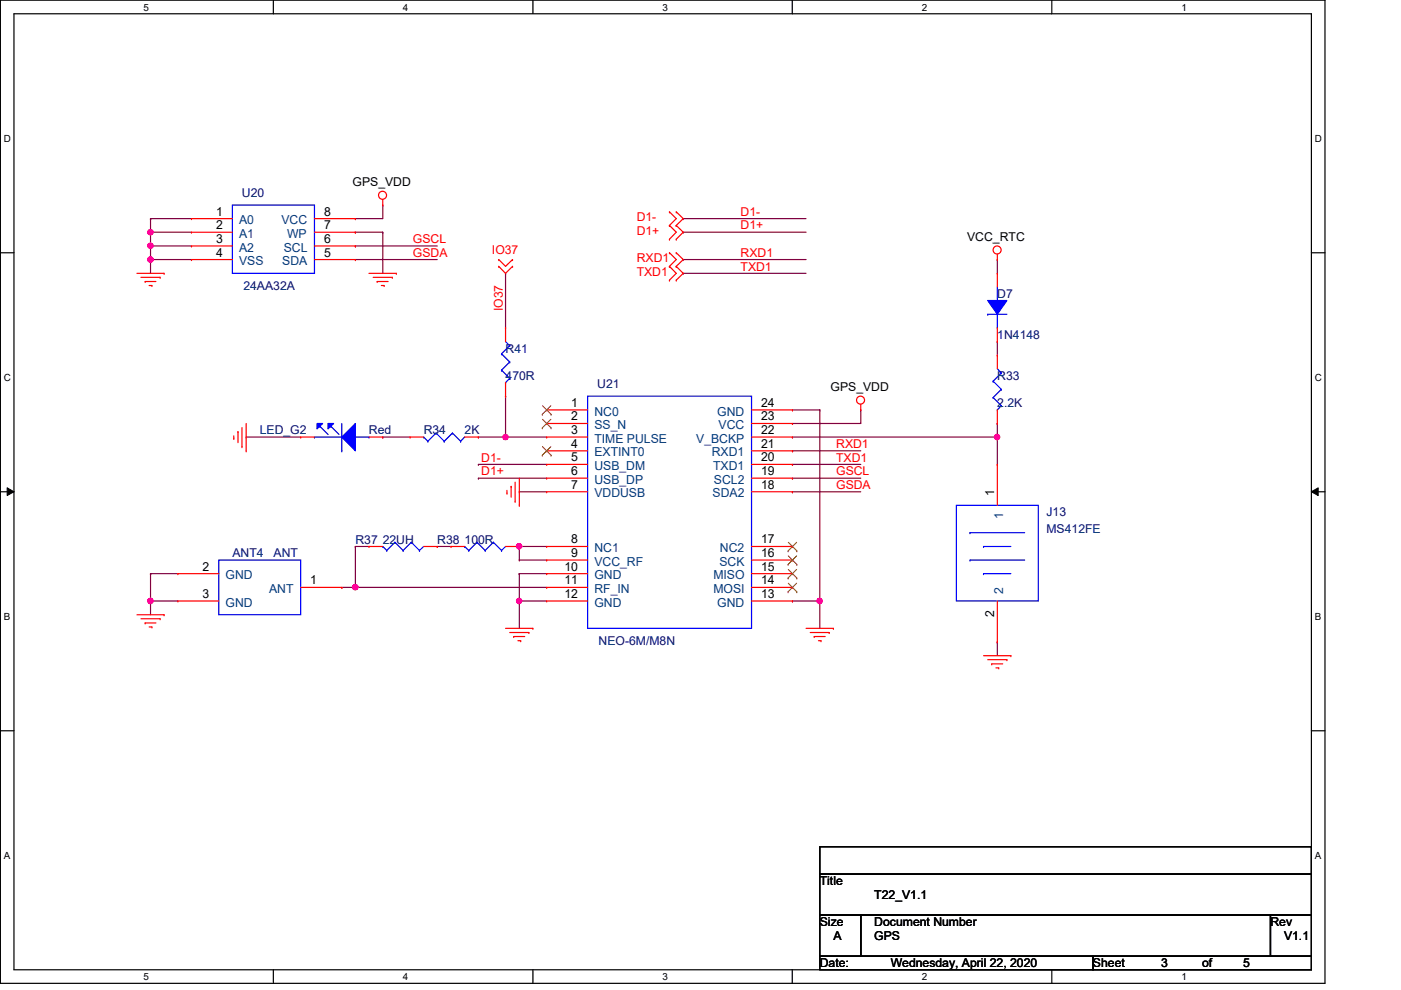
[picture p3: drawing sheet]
<svg xmlns="http://www.w3.org/2000/svg" width="297mm" height="210mm" viewBox="0 0 297 210" stroke-linecap="round" stroke-linejoin="round" font-family="sans-serif">
<path d="M.1 0h280.8v208.5h-280.8zM3 2.9h275v202.7h-275z" fill="none" stroke="#000" stroke-width=".25"/>
<g fill="#fff">
<path d="M30.4 .3h1.2v2.4h-1.2z"/>
<path d="M30.4 205.9h1.2v2.3h-1.2z"/>
</g>
<path d="M58 0v2.9M58 205.6v2.9" fill="none" stroke="#000" stroke-width=".25"/>
<g fill="#fff">
<path d="M85.4 .3h1.2v2.4h-1.2z"/>
<path d="M85.4 205.9h1.2v2.3h-1.2z"/>
</g>
<path d="M113 0v2.9M113 205.6v2.9" fill="none" stroke="#000" stroke-width=".25"/>
<g fill="#fff">
<path d="M140.5 .3h1.1v2.4h-1.1z"/>
<path d="M140.5 205.9h1.1v2.3h-1.1z"/>
</g>
<path d="M168 0v2.9M168 205.6v2.9" fill="none" stroke="#000" stroke-width=".25"/>
<g fill="#fff">
<path d="M195.4 .3h1.2v2.4h-1.2z"/>
<path d="M195.4 205.9h1.2v2.3h-1.2z"/>
</g>
<path d="M223 0v2.9M223 205.6v2.9" fill="none" stroke="#000" stroke-width=".25"/>
<g fill="#fff">
<path d="M250.5 .3h1.1v2.4h-1.1z"/>
<path d="M250.5 205.9h1.1v2.3h-1.1z"/>
<path d="M.8 28.2h1.5v2.4h-1.5z"/>
<path d="M278.8 28.2h1.4v2.4h-1.4z"/>
<path d="M.8 78.9h1.5v2.3h-1.5z"/>
<path d="M278.8 78.9h1.4v2.3h-1.4z"/>
</g>
<path d="M.1 53.6h2.9M278 53.6h2.9" fill="none" stroke="#000" stroke-width=".25"/>
<g fill="#fff">
<path d="M.8 129.6h1.4v2.3h-1.4z"/>
<path d="M278.8 129.6h1.3v2.3h-1.3z"/>
</g>
<path d="M.1 104.3h2.9M278 104.3h2.9" fill="none" stroke="#000" stroke-width=".25"/>
<path d="M1.5 103.4l1.5 .9-1.5 .8zM278 104.3l1.5-.9v1.7z" fill="#000"/>
<path d="M1.5 103.4l1.5 .9-1.5 .8zM278 104.3l1.5-.9v1.7z" fill="none" stroke="#000" stroke-width=".21"/>
<g fill="#fff">
<path d="M.8 180.3h1.4v2.3h-1.4z"/>
<path d="M278.8 180.3h1.3v2.3h-1.3z"/>
</g>
<path d="M.1 154.9h2.9M278 154.9h2.9" fill="none" stroke="#000" stroke-width=".25"/>
<path d="M31.9 46.4h.1M31.9 49.2h.1M31.9 46.4h8.7M31.9 46.4v2.8M31.9 49.2h8.7" fill="none" stroke="#7f003f" stroke-width=".25"/>
<circle cx="31.9" cy="49.2" r=".56" fill="#f0f"/>
<circle cx="31.9" cy="49.2" r=".56" fill="none" stroke="#f0f" stroke-width=".25"/>
<path d="M31.9 49.2h.1M31.9 52.2h.1M31.9 49.2v3M31.9 52.2h8.7" fill="none" stroke="#7f003f" stroke-width=".25"/>
<circle cx="31.9" cy="52.1" r=".56" fill="#f0f"/>
<circle cx="31.9" cy="52.1" r=".56" fill="none" stroke="#f0f" stroke-width=".25"/>
<path d="M31.9 52.2h.1M31.9 55h.1M31.9 52.2v2.8M31.9 55h8.7" fill="none" stroke="#7f003f" stroke-width=".25"/>
<circle cx="31.9" cy="55" r=".56" fill="#f0f"/>
<circle cx="31.9" cy="55" r=".56" fill="none" stroke="#f0f" stroke-width=".25"/>
<path d="M31.9 55h.1M31.9 55v3M75.3 46.4h.1M75.3 55h.1M75.3 52.2h.1M75.3 55h17.4M75.3 52.2h17.4M81.1 43.5h.1M81.1 43.5v2.9h-5.8M107.2 92.7h.1M107.2 92.7h8.7" fill="none" stroke="#7f003f" stroke-width=".25"/>
<circle cx="107.2" cy="92.7" r=".56" fill="#f0f"/>
<circle cx="107.2" cy="92.7" r=".56" fill="none" stroke="#f0f" stroke-width=".25"/>
<g fill="none" stroke="#7f003f" stroke-width=".25">
<path d="M144.9 46.4h.1M144.9 49.2h.1M144.9 55h.1M144.9 58h.1M144.9 46.4h26M144.9 49.2h26M144.9 55h26M144.9 58h26M52.2 92.7h.1M52.2 92.7h11.6M81.1 92.7h.1M81.1 92.7h5.8"/>
<path d="M101.4 98.5h.1M101.4 98.5h14.5M168 98.5h.1M168 95.6h.1M168 89.8h.1M168 92.7h.1M168 98.5h14.5M168 95.6h14.5M168 92.7h43.5M182.5 86.9h.1M182.5 86.9v2.9h-14.5M75.3 115.9h.1"/>
<path d="M75.3 115.9h2.9M75.3 115.9v8.6M92.7 115.9h.1M92.7 115.9h2.9M101.4 101.4h.1M101.4 101.4h14.5M110.1 104.3h.1M110.1 104.3h5.8M168 104.3h.1M168 101.4h.1M168 101.4h14.5M168 104.3h14.5"/>
<path d="M110.1 121.6h.1M110.1 127.4h.1M110.1 127.4h5.8M110.1 121.6h5.8M168 127.4h.1M168 127.4h5.8M173.8 127.4h.1M173.8 127.4v5.8"/>
</g>
<circle cx="110.1" cy="127.4" r=".56" fill="#f0f"/>
<circle cx="110.1" cy="127.4" r=".56" fill="none" stroke="#f0f" stroke-width=".25"/>
<path d="M110.1 115.9h.1M110.1 115.9h5.8M75.3 124.5h.1M75.3 124.5h40.6" fill="none" stroke="#7f003f" stroke-width=".25"/>
<circle cx="75.3" cy="124.5" r=".56" fill="#f0f"/>
<circle cx="75.3" cy="124.5" r=".56" fill="none" stroke="#f0f" stroke-width=".25"/>
<path d="M110.1 118.7h.1M110.1 115.9h.1M110.1 118.7h5.8M110.1 115.9v2.8" fill="none" stroke="#7f003f" stroke-width=".25"/>
<circle cx="110.1" cy="115.8" r=".56" fill="#f0f"/>
<circle cx="110.1" cy="115.8" r=".56" fill="none" stroke="#f0f" stroke-width=".25"/>
<path d="M31.9 121.6h.1M31.9 127.4h.1M31.9 121.6h5.8M31.9 121.6v5.8M31.9 127.4h5.8" fill="none" stroke="#7f003f" stroke-width=".25"/>
<circle cx="31.9" cy="127.4" r=".56" fill="#f0f"/>
<circle cx="31.9" cy="127.4" r=".56" fill="none" stroke="#f0f" stroke-width=".25"/>
<path d="M107.2 58h.1M107.2 58v11.5M107.2 84h.1M107.2 84v8.7M211.5 92.7h.1M211.5 92.7v5.8M31.9 127.4h.1M31.9 127.4v2.9" fill="none" stroke="#7f003f" stroke-width=".25"/>
<circle cx="211.4" cy="92.7" r=".56" fill="#f0f"/>
<circle cx="211.4" cy="92.7" r=".56" fill="none" stroke="#f0f" stroke-width=".25"/>
<path d="M211.5 55h.1M211.5 55v3M211.5 72.4h.1M211.5 72.4v2.9M173.8 86.9h.1M173.8 86.9v40.5M211.5 89.8h.1M211.5 89.8v2.9M211.5 136.1h.1M211.5 136.1v2.9" fill="none" stroke="#7f003f" stroke-width=".25"/>
<circle cx="173.8" cy="127.4" r=".56" fill="#f0f"/>
<circle cx="173.8" cy="127.4" r=".56" fill="none" stroke="#f0f" stroke-width=".25"/>
<g fill="none" stroke="#7f003f" stroke-width=".25">
<path d="M75.3 49.2h.1M75.3 49.2h5.8M81.1 49.2h.1M81.1 49.2v8.8M101.4 92.7h.1M101.4 92.7h5.8M168 86.9h.1M168 86.9h5.8M72.5 124.5h.1M72.5 124.5h2.8M110.1 127.4h.1M110.1 121.6h.1"/>
<path d="M110.1 121.6v11.6"/>
</g>
<g fill="none" stroke="#f00" stroke-width=".25">
<path d="M29 58h5.8M29.9 58.8h4M30.8 59.7h.1M30.8 59.7h2.3M33.9 58.8h.1M34.8 58h.1M78.2 58h5.8M79.1 58.8h4.1M80 59.7h.1M80 59.7h2.3M81.1 43.5h.1M81.1 42.3v1.2"/>
<path d="M83.2 58.8h.1M84 58h.1M105.7 56.5h.1M105.7 55h.1M105.7 56.5l1.5 1.5 1.5-1.5M105.7 55l1.5 1.5 1.5-1.5M108.7 56.5h.1M108.7 55h.1M141.9 44.9h.1M141.9 47.8h.1M141.9 50.7h.1M141.9 53.6h.1"/>
<path d="M141.9 56.5h.1M141.9 59.4h.1M141.9 44.9l1.5 1.5-1.5 1.4M141.9 47.8l1.5 1.4-1.5 1.5M141.9 53.6l1.5 1.4-1.5 1.5M141.9 56.5l1.5 1.5-1.5 1.4M143.4 47.8h.1M143.4 44.9h.1M143.4 50.7h.1M143.4 56.5h.1M143.4 53.6h.1M143.4 59.4h.1"/>
<path d="M143.4 44.9l1.5 1.5-1.5 1.4M143.4 47.8l1.5 1.4-1.5 1.5M143.4 53.6l1.5 1.4-1.5 1.5M143.4 56.5l1.5 1.5-1.5 1.4M211.5 55h.1M211.5 53.9v1.1M31.6 60.5h.6M32.2 60.5h.1M80.9 60.5h.5M81.4 60.5h.1M107.2 69.5h.1M107.2 69.5v2.9"/>
<path d="M211.5 75.3h.1M211.5 75.3v2.9M49.6 93h.1M49.6 92.4v.6M50.5 91.5h.1M50.5 91.5v2.4M51.3 94.7h.1M51.3 90.7v4M52.2 95.6h.1M52.2 89.8v5.8M86.9 92.7h.1M86.9 92.7h2.9"/>
<path d="M98.5 92.7h2.9M101.4 92.7h.1M107.2 84h.1M107.2 81.1v2.9M182.5 86.9h.1M182.5 85.7v1.2M211.5 89.8h.1M211.5 98.5h.1M211.5 86.9v2.9M211.5 98.5v8.6M78.2 115.9h.1M78.2 115.9h2.9"/>
<path d="M89.8 115.9h2.9M92.7 115.9h.1M107.5 104.6h.1M107.5 104v.6M108.4 103.1h.1M108.4 103.1v2.3M109.2 106.3h.1M109.2 102.2v4.1M110.1 107.1h.1M110.1 101.4v5.7M29 130.3h5.8M29.9 131.2h4"/>
<path d="M30.8 132.1h.1M30.8 132.1h2.3M31.6 132.9h.6M32.2 132.9h.1M33.9 131.2h.1M34.8 130.3h.1M107.2 133.2h5.8M108.1 134.1h4M108.9 135h.1M108.9 135h2.3M109.8 135.8h.6M110.4 135.8h.1"/>
<path d="M112.1 134.1h.1M113 133.2h.1M170.9 133.2h5.8M171.8 134.1h4M172.6 135h.1M172.6 135h2.4M173.5 135.8h.6M174.1 135.8h.1M175.8 134.1h.1M176.7 133.2h.1M208.5 139h5.8M209.4 139.9h4.1"/>
<path d="M211.5 136.1h.1M211.5 127.4v8.7M213.5 139.9h.1M214.3 139h.1M210.3 140.8h.1M210.3 140.8h2.3M211.2 141.6h.5M211.7 141.6h.1"/>
<circle cx="81.1" cy="41.4" r=".85"/>
<circle cx="211.4" cy="53" r=".85"/>
<circle cx="182.4" cy="84.8" r=".85"/>
</g>
<path d="M173.8 179.5h104.2v5.8h-104.2zM173.8 185.3h104.2v8.7h-104.2zM173.8 194h8.7v8.7h-8.7zM182.5 194h86.9v8.7h-86.9zM269.4 194h8.6v8.7h-8.6zM173.8 202.7h57.9v2.9h-57.9zM231.7 202.7h46.3v2.9h-46.3z" fill="none" stroke="#000" stroke-width=".25"/>
<g fill="none" stroke="#00f" stroke-width=".25">
<path d="M106.3 75h.1M106.3 78.5h.1M106.3 75l1.8 1.8M106.3 78.5l1.8 1.7M107.2 72.4l.9 .9M108.1 73.3h.1M108.1 76.8h.1M108.1 73.3l-1.8 1.7M108.1 76.8l-1.8 1.7M209.4 66.6h.1M209.4 66.6h4.1M211.5 63.7h.1"/>
<path d="M211.5 69.5h.1M211.5 78.2l.8 .9M211.5 60.8v2.9M211.5 66.6v2.9M212.3 79.1h.1M212.3 79.1l-1.7 1.7M89.8 92.7h.1M89.8 92.7l.9 .9M90.7 93.6h.1M92.5 91.8h.1M92.5 91.8l1.7 1.8M92.5 91.8l-1.8 1.8"/>
<path d="M94.2 93.6h.1M95.9 91.8h.1M95.9 91.8l1.8 1.8M95.9 91.8l-1.7 1.8M97.7 93.6h.1M98.5 92.7l-.8 .9M107.2 81.1h.1M108.1 80.2h.1M108.1 80.2l-.9 .9M210.6 80.8h.1M210.6 84.3h.1M210.6 80.8l1.7 1.7"/>
<path d="M210.6 84.3l1.7 1.7M211.5 86.9h.1M212.3 82.5h.1M212.3 86h.1M212.3 82.5l-1.7 1.8M212.3 86l-.8 .9M81.1 115.9h.1M81.1 115.9l.9 .8M82 116.7h.1M83.7 115h.1M83.7 115l1.8 1.7M83.7 115l-1.7 1.7"/>
<path d="M85.5 116.7h.1M87.2 115h.1M87.2 115l1.7 1.7M87.2 115l-1.7 1.7M88.9 116.7h.1M89.8 115.9l-.9 .8M202.8 107.1h17.3v20.3h-17.3zM205.7 112.9h.1M205.7 118.7h.1M205.7 112.9h11.6M205.7 118.7h11.6M208.5 115.9h.1"/>
<path d="M208.5 115.9h5.8M208.5 121.6h.1M208.5 121.6h5.8"/>
</g>
<path d="M209.4 63.7h4.1l-2 2.9z" fill-rule="evenodd" fill="#00f"/>
<g fill="none" stroke="#00f" stroke-width=".25">
<path d="M49.3 43.5h17.4v14.5h-17.4zM209.4 63.7h4.1l-2 2.9zM46.4 118.7h17.4v11.6h-17.4zM98.5 115.9h.1M98.5 115.9l.9 .8M99.4 116.7h.1M101.1 115h.1M101.1 115l1.8 1.7M101.1 115l-1.7 1.7M102.9 116.7h.1M104.6 115h.1M104.6 115l1.7 1.7"/>
<path d="M104.6 115l-1.7 1.7M106.3 116.7h.1M107.2 115.9l-.9 .8"/>
</g>
<g fill="none" stroke="#f00" stroke-width=".25">
<path d="M40.6 46.4h.1M40.6 49.2h.1M40.6 52.2h.1M40.6 55h.1M40.6 46.4h8.7M40.6 49.2h8.7M40.6 52.2h8.7M40.6 55h8.7M66.7 46.4h8.6M66.7 49.2h8.6M66.7 52.2h8.6M66.7 55h8.6"/>
<path d="M75.3 55h.1M75.3 52.2h.1M75.3 49.2h.1M75.3 46.4h.1M211.5 58h.1M211.5 58v2.8M211.5 72.4h.1M211.5 69.5v2.9M95.6 115.9h.1M95.6 115.9h2.9M107.2 115.9h2.9M110.1 115.9h.1"/>
<path d="M37.7 121.6h.1M37.7 127.4h.1M37.7 121.6h8.7M37.7 127.4h8.7M63.8 124.5h8.7M72.5 124.5h.1"/>
</g>
<path d="M75.3 89.8v5.8l-2.8-2.9z" fill="#00f"/>
<path d="M75.3 89.8v5.8l-2.8-2.9z" fill="none" stroke="#00f" stroke-width=".25"/>
<path d="M69.6 89.8h1.1l-1.1 1.1z" fill="#00f"/>
<path d="M69.6 89.8h1.1l-1.1 1.1z" fill="none" stroke="#00f" stroke-width=".25"/>
<path d="M67.2 89.8h1.2l-1.2 1.1z" fill="#00f"/>
<path d="M66.7 92.7h.1M66.7 92.7h5.8M67.2 89.8h1.2l-1.2 1.1zM67.8 90.4h.1M67.8 90.4l1.8 1.7M70.1 90.4h.1M70.1 90.4l1.8 1.7M72.5 95.6h.1M72.5 89.8v5.8M75.3 92.7h2.9M78.2 92.7h.1M124.6 84h34.7v49.2h-34.7z" fill="none" stroke="#00f" stroke-width=".25"/>
<g fill="none" stroke="#f00" stroke-width=".25">
<path d="M63.8 92.7h.1M63.8 92.7h2.9M78.2 92.7h2.9M81.1 92.7h.1M115.9 86.9h.1M115.9 89.8h.1M115.9 92.7h.1M115.9 95.6h.1M115.9 98.5h.1M115.9 92.7h8.7M115.9 86.9h8.7M115.9 89.8h8.7"/>
<path d="M115.9 95.6h8.7M115.9 98.5h8.7M159.3 92.7h8.7M159.3 86.9h8.7M159.3 89.8h8.7M159.3 95.6h8.7M159.3 98.5h8.7M168 98.5h.1M168 95.6h.1M168 92.7h.1M168 89.8h.1M168 86.9h.1"/>
<path d="M115.9 101.4h.1M115.9 104.3h.1M115.9 115.9h.1M115.9 118.7h.1M115.9 101.4h8.7M115.9 104.3h8.7M115.9 115.9h8.7M115.9 118.7h8.7M159.3 101.4h8.7M159.3 104.3h8.7M159.3 115.9h8.7M159.3 118.7h8.7"/>
<path d="M168 118.7h.1M168 115.9h.1M168 104.3h.1M168 101.4h.1M115.9 121.6h.1M115.9 124.5h.1M115.9 127.4h.1M115.9 121.6h8.7M115.9 124.5h8.7M115.9 127.4h8.7M159.3 121.6h8.7M159.3 124.5h8.7"/>
<path d="M159.3 127.4h8.7M168 127.4h.1M168 124.5h.1M168 121.6h.1"/>
</g>
<g fill="none" stroke="#7f3f00" stroke-width=".21">
<path d="M115 87.8h.1M115 90.7h.1M115 96.5h.1M115 86l1.8 1.8M115 88.9l1.8 1.8M115 94.7l1.8 1.8M116.8 86l-1.8 1.8M116.8 88.9l-1.8 1.8M116.8 94.7l-1.8 1.8M116.8 87.8h.1M116.8 90.7h.1M116.8 96.5h.1"/>
<path d="M167.1 119.7h.1M167.1 116.8h.1M167.1 117.9l1.8 1.8M167.1 115l1.8 1.8M168.9 117.9l-1.8 1.8M168.9 115l-1.8 1.8M168.9 119.7h.1M168.9 116.8h.1M167.1 125.5h.1M167.1 122.6h.1M167.1 123.7l1.8 1.8M167.1 120.7l1.8 1.9"/>
<path d="M168.9 123.7l-1.8 1.8M168.9 120.7l-1.8 1.9M168.9 125.5h.1M168.9 122.6h.1"/>
</g>
<circle cx="31.9" cy="49.2" r=".56" fill="#f0f"/>
<circle cx="31.9" cy="49.2" r=".56" fill="none" stroke="#f0f" stroke-width=".25"/>
<circle cx="31.9" cy="52.1" r=".56" fill="#f0f"/>
<circle cx="31.9" cy="52.1" r=".56" fill="none" stroke="#f0f" stroke-width=".25"/>
<circle cx="31.9" cy="55" r=".56" fill="#f0f"/>
<circle cx="31.9" cy="55" r=".56" fill="none" stroke="#f0f" stroke-width=".25"/>
<circle cx="107.2" cy="92.7" r=".56" fill="#f0f"/>
<circle cx="107.2" cy="92.7" r=".56" fill="none" stroke="#f0f" stroke-width=".25"/>
<circle cx="110.1" cy="127.4" r=".56" fill="#f0f"/>
<circle cx="110.1" cy="127.4" r=".56" fill="none" stroke="#f0f" stroke-width=".25"/>
<circle cx="75.3" cy="124.5" r=".56" fill="#f0f"/>
<circle cx="75.3" cy="124.5" r=".56" fill="none" stroke="#f0f" stroke-width=".25"/>
<circle cx="110.1" cy="115.8" r=".56" fill="#f0f"/>
<circle cx="110.1" cy="115.8" r=".56" fill="none" stroke="#f0f" stroke-width=".25"/>
<circle cx="31.9" cy="127.4" r=".56" fill="#f0f"/>
<circle cx="31.9" cy="127.4" r=".56" fill="none" stroke="#f0f" stroke-width=".25"/>
<circle cx="211.4" cy="92.7" r=".56" fill="#f0f"/>
<circle cx="211.4" cy="92.7" r=".56" fill="none" stroke="#f0f" stroke-width=".25"/>
<circle cx="173.8" cy="127.4" r=".56" fill="#f0f"/>
<circle cx="173.8" cy="127.4" r=".56" fill="none" stroke="#f0f" stroke-width=".25"/>
<g font-size="2.6" fill="#00007f">
<text x="51.3" y="41.7">U20</text>
<text x="51.6" y="61.4">24AA32A</text>
<text x="211.5" y="63.2">D7</text>
<text x="211.5" y="71.8">1N4148</text>
<text x="107.2" y="74.8">R41</text>
<text x="107.2" y="80.5">470R</text>
<text x="126.6" y="82.3">U21</text>
<text x="211.5" y="80.5">R33</text>
<text x="211.5" y="86.3">2.2K</text>
<text x="55.1" y="92.1">LED_G2</text>
<text x="78.2" y="92.1">Red</text>
<text x="89.8" y="92.1">R34</text>
<text x="98.5" y="92.1">2K</text>
<text x="221.9" y="109.5">J13</text>
<text x="221.9" y="112.9">MS412FE</text>
<text x="49.3" y="118.2">ANT4</text>
<text x="58" y="118.2">ANT</text>
<text x="75.4" y="115.3">R37 22UH</text>
<text x="92.7" y="115.3">R38 100R</text>
<text x="126.9" y="136.7">NEO-6M/M8N</text>
</g>
<g font-size="2.6">
<text x="74.8" y="39.4">GPS_VDD</text>
<text x="45.8" y="45.7">1</text>
<text x="68.7" y="45.7">8</text>
<text x="45.8" y="48.6">2</text>
<text x="45.8" y="51.5">3</text>
<text x="68.7" y="51.5">6</text>
<text x="68.7" y="48.6">7</text>
<text x="205.1" y="51">VCC_RTC</text>
<text x="45.8" y="54.4">4</text>
<text x="68.7" y="54.4">5</text>
<text x="176.1" y="82.8">GPS_VDD</text>
<text x="121.1" y="86.3">1</text>
<text x="121.1" y="89.2">2</text>
<text x="161.4" y="89.2">23</text>
<text x="161.4" y="86.3">24</text>
<text x="121.1" y="92">3</text>
<text x="121.1" y="95">4</text>
<text x="161.4" y="95">21</text>
<text x="161.4" y="92">22</text>
<text x="121.1" y="97.8">5</text>
<text x="121.1" y="100.8">6</text>
<text x="161.4" y="100.8">19</text>
<text x="161.4" y="97.8">20</text>
<text x="121.1" y="103.6">7</text>
<text x="161.4" y="103.6">18</text>
<text x="210.8" y="105.1" transform="rotate(-90 210.8 105.1)">1</text>
<text x="121.1" y="115.2">8</text>
<text x="121.1" y="118.1">9</text>
<text x="161.4" y="118.1">16</text>
<text x="161.4" y="115.2">17</text>
<text x="42.9" y="121">2</text>
<text x="65.8" y="123.9">1</text>
<text x="119.7" y="121">10</text>
<text x="119.7" y="123.9">11</text>
<text x="161.4" y="123.9">14</text>
<text x="161.4" y="121">15</text>
<text x="42.9" y="126.8">3</text>
<text x="119.7" y="126.8">12</text>
<text x="161.4" y="126.8">13</text>
<text x="210.8" y="130.9" transform="rotate(-90 210.8 130.9)">2</text>
<text x="173.8" y="187.7">Title</text>
<text x="185.4" y="190.6">T22_V1.1</text>
<text x="173.8" y="196.3">Size</text>
<text x="185.4" y="196.3">Document Number</text>
<text x="269.4" y="196.3">Rev</text>
<text x="176.7" y="199.3">A</text>
<text x="185.4" y="199.3">GPS</text>
<text x="272.2" y="199.3">V1.1</text>
<text x="173.8" y="205.1">Date:</text>
<text x="188.8" y="205.1">Wednesday, April 22, 2020</text>
<text x="231.7" y="205.1">Sheet</text>
<text x="246.2" y="205.1">3</text>
<text x="254.9" y="205.1">of</text>
<text x="263.6" y="205.1">5</text>
</g>
<g font-size="2.6" fill="#003f7f">
<text x="50.7" y="47.5">A0</text>
<text x="59.7" y="47.5">VCC</text>
<text x="50.7" y="50.4">A1</text>
<text x="50.7" y="53.3">A2</text>
<text x="60.2" y="53.3">SCL</text>
<text x="60.9" y="50.4">WP</text>
<text x="50.7" y="56.2">VSS</text>
<text x="59.9" y="56.2">SDA</text>
<text x="126" y="88.1">NC0</text>
<text x="152.1" y="88.1">GND</text>
<text x="126" y="91">SS_N</text>
<text x="126" y="93.9">TIME PULSE</text>
<text x="147.6" y="93.9">V_BCKP</text>
<text x="152.4" y="91">VCC</text>
<text x="126" y="96.8">EXTINT0</text>
<text x="126" y="99.7">USB_DM</text>
<text x="150.9" y="96.8">RXD1</text>
<text x="151.2" y="99.7">TXD1</text>
<text x="126" y="102.6">USB_DP</text>
<text x="126" y="105.5">VDDUSB</text>
<text x="151.1" y="105.5">SDA2</text>
<text x="151.4" y="102.6">SCL2</text>
<text x="212.7" y="110" transform="rotate(-90 212.7 110)">1</text>
<text x="126" y="117.1">NC1</text>
<text x="126" y="119.9">VCC_RF</text>
<text x="152.5" y="119.9">SCK</text>
<text x="152.7" y="117.1">NC2</text>
<text x="47.8" y="122.8">GND</text>
<text x="57.1" y="125.7">ANT</text>
<text x="126" y="122.8">GND</text>
<text x="126" y="125.7">RF_IN</text>
<text x="151.3" y="125.7">MOSI</text>
<text x="151.3" y="122.8">MISO</text>
<text x="212.7" y="126" transform="rotate(-90 212.7 126)">2</text>
<text x="47.8" y="128.6">GND</text>
<text x="126" y="128.6">GND</text>
<text x="152.1" y="128.6">GND</text>
</g>
<g font-size="2.6" fill="#f00">
<text x="135" y="46.9">D1-</text>
<text x="157" y="45.8">D1-</text>
<text x="87.5" y="51.6">GSCL</text>
<text x="104.3" y="53.9">IO37</text>
<text x="135" y="49.8">D1+</text>
<text x="157" y="48.6">D1+</text>
<text x="87.5" y="54.4">GSDA</text>
<text x="135" y="55.6">RXD1</text>
<text x="135" y="58.5">TXD1</text>
<text x="157" y="54.4">RXD1</text>
<text x="157" y="57.4">TXD1</text>
<text x="106.6" y="66" transform="rotate(-90 106.6 66)">IO37</text>
<text x="177.3" y="95">RXD1</text>
<text x="102" y="97.9">D1-</text>
<text x="102" y="100.8">D1+</text>
<text x="177.3" y="100.8">GSCL</text>
<text x="177.3" y="97.9">TXD1</text>
<text x="177.3" y="103.7">GSDA</text>
</g>
<g font-size="2.1">
<text x="30.4" y="2.2">5</text>
<text x="85.4" y="2.2">4</text>
<text x="140.5" y="2.2">3</text>
<text x="195.4" y="2.2">2</text>
<text x="250.5" y="2.2">1</text>
<text x=".8" y="30.1">D</text>
<text x="278.8" y="30.1">D</text>
<text x=".8" y="80.8">C</text>
<text x="278.8" y="80.8">C</text>
<text x=".8" y="131.5">B</text>
<text x="278.8" y="131.5">B</text>
<text x=".8" y="182.2">A</text>
<text x="278.8" y="182.2">A</text>
<text x="30.4" y="207.8">5</text>
<text x="85.4" y="207.8">4</text>
<text x="140.5" y="207.8">3</text>
<text x="195.4" y="207.8">2</text>
<text x="250.5" y="207.8">1</text>
</g>
</svg>
